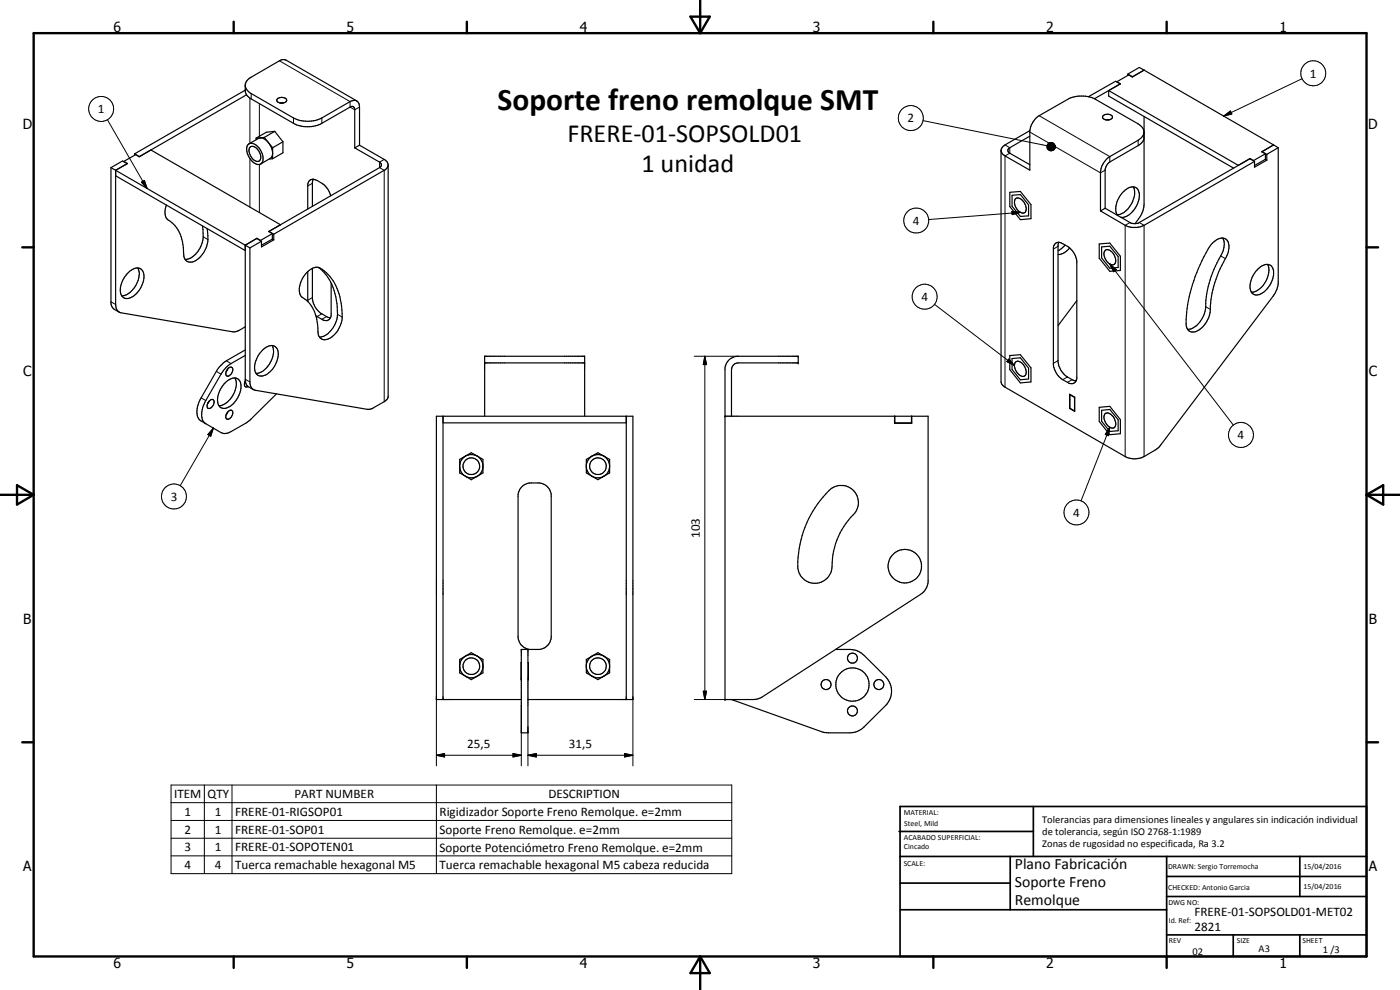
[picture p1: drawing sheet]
<svg xmlns="http://www.w3.org/2000/svg" width="420mm" height="297mm" viewBox="0 0 420 297" stroke-linecap="round" stroke-linejoin="round" font-family="sans-serif">
<g fill="none" stroke="#000" stroke-width=".35">
<path d="M73.6 27.1l-33.2 19M73.6 26l.5 .9 .9 .9 13.1 7.6a9.6 9.6 0 0 0 8.5 0l8.5-4.9a1.73 1.73 0 0 1 2-.2 1.73 1.73 0 0 1 .8 1.8v11.5M74 28.4l-32.1 18.6-1.5-.9M82.5 39.4l-2.5 .3-3.1 1.7M82.5 39.4l2.4 3.1M82.5 39.4l-3.2 1.8M83.3 29.6a1.89 1.89 0 0 1 2.8 .5 1.73 1.73 0 0 1-3.1 0zM84.1 30.9h.9M107 30.3l-21.4-12.4-1.5 .2-9.1 5.3-.9 .9a4 4 0 0 0-.2 3.9l1.1 1.2 13.1 7.6a9.3 9.3 0 0 0 8.5 0l8.5-4.9a.84 .84 0 0 1 .8-.1 .84 .84 0 0 1 .6 .7v11.7M309.1 39.2l-7.5 4.3-.8 .7-.4 .8 .1 69.8 .8 1.2 36.4 21a6.3 6.3 0 0 0 5.7 0l4.5-2.9 34.1-45.2a7.4 7.4 0 0 0 1.6-3.9v-40.7M326.7 29l8.1-4.6 1.4 .8-7.7 4.4M331.1 34.7a1.84 1.84 0 0 1 2.8 .4 1.73 1.73 0 0 1-3 0z"/>
<path d="M331.9 35.9h1M332.7 27.2l38.9 22.4 3.5-2M332.7 27.2v1.6l37.5 21.7M335.2 24.5l1 .6-3.5 2.1M335.2 24.5v.1M338.5 22.2v.4M343.3 39.3l-.5-1-1.2-1.1-12.8-7.4a9.2 9.2 0 0 0-8.4 0l-8.5 4.9a6.3 6.3 0 0 0-2.8 4.5v11.9l-7.5-4.3-.8-.7-.4-.8M343.3 40l-.5 .9-.8 .9-8.9 5.2a6.4 6.4 0 0 0-2.8 4.5v11.8M343.4 34.9v26.4a8.7 8.7 0 0 1-2.8 5.8M343.4 21l-1.5-.8-3.4 2M343.4 21l-3.5 2-1.4-.8M343.4 21l-3.6 2.1-1.1-.6-3.5 2"/>
<path d="M343.4 21l38.8 22.5M33.3 50.3v40.6l.3 1a3.7 3.7 0 0 0 2.2 1.7M33.3 50.3l3.5-2 1.4 .8-3.5 2M33.3 50.3l41.7 24.1M34.7 51.1v40.3l.4 1.6 .7 .6M34.7 52.7l38.9 22.5M37.2 48.4l3.5-2 1.1 .6 3.5-2 38.9 22.4-3.5 2.1 1 .6M37.2 48.4v.2M37.2 48.4l1.1 .7-3.6 2M40.4 46.1v.5M74.7 43.1a2.37 2.37 0 0 0-.5 2.8 4.3 4.3 0 0 0 3.6 3.5l.5-.2M74.7 43.1a3.1 3.1 0 0 1 3.6 2.1 3.9 3.9 0 0 1 .3 3.6l-.3 .4"/>
<path d="M74.9 44.4a1.42 1.42 0 0 1 2.3 .3 2.5 2.5 0 0 1 .5 3.7 3 3 0 0 1-3-3.5zM76.9 41.4v.5M78.1 41.4l-3.4 1.7M78.1 41.4a3.2 3.2 0 0 1 2.4 1.4M78.1 41.4h-1.2M79.3 41.2l1.2 1.6M79.3 41.2l-1.2 .2M80.5 42.8a3.9 3.9 0 0 1 .8 4.6l-3 1.8M80.5 42.8l1.3 1.5M81.8 44.3v3.3M81.8 47.6l-1 .1M84.9 42.5v3.3l-3.1 1.8"/>
<path d="M84.9 42.5l-3.1 1.8M94 53.8l-.2 .9v7.2M99.3 58.8a6.1 6.1 0 0 0-2.7-3.8l-1.4-.9a1.68 1.68 0 0 0-1.9-.2 1.68 1.68 0 0 0-.9 1.5v7.3M106.5 44.4l7.4 4.2a.89 .89 0 0 1 .6 .9 .89 .89 0 0 1-.6 .8l-33.2 19.1M107.9 43.6l7.7 4.4 .6 .5 .3 .8-.1 70.1-1.1 1.1-3.5 2.1-1.3 .3-33.9-5.8a2.19 2.19 0 0 1-1.6-2.1v-40.6M107.9 43.6l-1.4 .8M116.5 49.6a1.99 1.99 0 0 1-1.2 1.5l-33.1 19.2M303.1 57.7l3.1-.3 3.2 4v4.2l-3.2 .3-3.1-3.9zM303.7 58.6l2.5-.2 2.5 3.1v3.3l-2.5 .1-2.5-3zM304.6 59.8a1.66 1.66 0 0 1 2.6 .7 2.68 2.68 0 0 1 .3 3.3 2.26 2.26 0 0 1-2.8-1.8l-.3-1zM309.1 40.9l-6 3.4a.87 .87 0 0 0-.6 .8 .87 .87 0 0 0 .6 .9l6 3.4M340.1 56a6.5 6.5 0 0 1-1.9 6.9l-1.9 1.4-1 .1"/>
<path d="M343.3 41.6l-.5 1-.8 .8-8.9 5.2a3.6 3.6 0 0 0-1.4 2.2v11.7M375.1 47.6l-33.2 19.2a2.99 2.99 0 0 1-2.8 0l-7.4-4.3M375.1 47.6l1.4 .8M375.1 47.6v.1M375.1 47.6l1.1 .6M376.2 48.2v.1M376.5 48.4l-33.1 19.2a6.3 6.3 0 0 1-5.7 0l-7.4-4.3M378.7 45.5v.1M378.7 45.5l1.5 .8M379.8 47.8l.4 .2M379.8 47.8l-3.3 1.9M379.8 46.1v1.7"/>
<path d="M379.8 46.1l-3.6 2.1M380.2 46.3v1.7M380.2 48l-3.7 2.2v-1.8M382.2 43.5l-3.5 2M382.2 43.5l1.4 .8M382.2 43.5l-3.5 2.1 1.1 .5M383.6 44.3l-3.4 2M49.9 61.5a3.8 3.8 0 0 0 1.7 5.3 11.3 11.3 0 0 1 3.5 9.3 2.28 2.28 0 0 0 1.2 2.4 2.28 2.28 0 0 0 2.7-.4 8.7 8.7 0 0 0 3.2-9.5M60.8 67.8a9 9 0 0 1-.5 6.1 6 6 0 0 1-4.7 4M77 71.5l1.5 .9M77.1 71.5l-3.5 2.1v40.6l.4 1.3 .4 .5M77.1 71.5l1.1 .6"/>
<path d="M77.1 71.5v.1M78.2 72.1v.1M78.5 72.4l-3.5 2M80.7 69.4v.1M80.7 69.4l1.5 .9M81.7 71.8l.5 .2M81.7 71.8l-3.2 1.8M81.7 70.1v1.7M81.7 70.1l-3.5 2M82.2 70.3v1.7M82.2 72l-3.7 2.1v-1.7M316.6 73.2a1.66 1.66 0 0 1 2.3-.1 6.8 6.8 0 0 1 3.8 3.6l.5 1.7v35.1a1.66 1.66 0 0 1-1 1.5 1.66 1.66 0 0 1-1.8-.3l-1.5-.8a6.1 6.1 0 0 1-2.8-4.5v-35.1z"/>
<path d="M317.8 72.7l-.3 .9v35a6.2 6.2 0 0 0 2.9 4.5l2.3 1.2M319.6 73.5l-1 1-1.1 .7M321 74.4a4.5 4.5 0 0 1-3.5 2M329.9 73.2l3.2-.3 3.1 4v4.3l-3.1 .2-3.2-3.9zM330.6 74.1l2.5-.2 2.5 3.1v3.3l-2.5 .2-2.5-3.1zM331.7 62.5l-1.4 .8M331.8 75a2.85 2.85 0 0 1 3 3.1 1.18 1.18 0 0 1-.6 1.3 1.18 1.18 0 0 1-1.5-.4 2.89 2.89 0 0 1-.9-4zM335.3 64.4l.2 .3M335.3 64.4a6.7 6.7 0 0 1 3.1-7.9 2.21 2.21 0 0 1 2.7-.1 2.21 2.21 0 0 1 .8 2.6 7.1 7.1 0 0 1-4.9 6.2h-.7M363.9 72.9a3.3 3.3 0 0 1 4-1.1 3.8 3.8 0 0 1 .6 4.3l-.8 1.5a34.3 34.3 0 0 0-3.9 10.3l-.5 3a8.7 8.7 0 0 1-3.5 8.1 2.22 2.22 0 0 1-2.4 .6 2.22 2.22 0 0 1-1.4-2.1 46.8 46.8 0 0 1 7.5-24.2zM367 71.4a6.3 6.3 0 0 1-1.2 6.4 32.6 32.6 0 0 0-4 15.1 7.5 7.5 0 0 1-5 5.9h-.4M380.4 79.3a6.6 6.6 0 0 1-3 7.8l-1.2 .5-.6 .1"/>
<path d="M35.8 93.6l34.1 6 1.3-.2 2.4-1.4M38.2 82.1a3.6 3.6 0 0 1 3.9-1.5 3.5 3.5 0 0 1 .7 4.5 5.9 5.9 0 0 1-5 4.5 2.67 2.67 0 0 1-1.6-3.7l.7-2zM41.3 80.4a6.3 6.3 0 0 1-2.2 7.2l-1.1 .8-1.5 .4M92 81.8a3.3 3.3 0 0 1 4.7-1 15.5 15.5 0 0 1 5.9 12.2 7.4 7.4 0 0 1-4.9 8.9 2.09 2.09 0 0 1-2.3-2.5 11.2 11.2 0 0 0-5-10.5 5.9 5.9 0 0 1 1.2-6.6zM92.4 81.5v9M93.8 80.5v9.2a6.1 6.1 0 0 0 2.8 4.4l1.7 1.1 .8 .2M95.6 80.3a15.1 15.1 0 0 1 5.6 11.8 8.1 8.1 0 0 1-.4 4.6 6.4 6.4 0 0 1-4.9 4.4M99.4 85v9.6a1.66 1.66 0 0 1-1 1.5 1.66 1.66 0 0 1-1.8-.3l-1.8-1M323.2 90.2l-5.7 7.5M377.6 80.7a2.74 2.74 0 0 1 4.2-.5 6.4 6.4 0 0 1-1.6 6.6 3.4 3.4 0 0 1-4 1.5 3.2 3.2 0 0 1-.8-4l.8-2zM67.2 115.2a3.4 3.4 0 0 1 4.2-1.5 4.1 4.1 0 0 1 .3 4.9 5.3 5.3 0 0 1-4.8 3.9 2.53 2.53 0 0 1-1.5-3.4l.6-2zM68.4 110.7l-.6 .8"/>
<path d="M68.4 110.6a.77 .77 0 0 1 .9-.4 .77 .77 0 0 1 .6 .7 1.86 1.86 0 0 1-1.8 1.9 1.6 1.6 0 0 1 .3-2.2zM70.5 113.4a6.4 6.4 0 0 1-2.2 7.2l-1.6 .9-1 .2M73.6 114.3l-.2 .6a.83 .83 0 0 0 .5 1.2l.6-.1M73.6 106.6l-4.7 2.7-1.6 1.5-5.5 9.4a7 7 0 0 0-.8 6.2l.8 .7M73.6 105l-5.7 3.2-2 1.8-5.5 9.4a6.3 6.3 0 0 0-.6 6.5l2 1.2M73.6 114.5l-.2 .3M74.4 116l1.6 .9M78.8 105a2.82 2.82 0 0 1 4.1-.7 5.3 5.3 0 0 1-.8 6 4.7 4.7 0 0 1-4.3 2.5 3.1 3.1 0 0 1-1.1-4.2l.8-1.9zM81.7 103.7a6.8 6.8 0 0 1-3.4 8l-1.4 .3M83 118.2l-8 7.9-1.1 .8-5.4 3a2.48 2.48 0 0 1-2.2-.1l-4.5-2.7M145.4 108.9h30.1M303.1 106.7l3.1-.3 3.2 4v4.2l-3.2 .3-3.1-4z"/>
<path d="M303.7 107.6l2.5-.2 2.5 3v3.3l-2.5 .3-2.5-3.1zM304.8 108.6a2.1 2.1 0 0 1 2.8 1.6 2 2 0 0 1-.2 2.7 2.91 2.91 0 0 1-3-3zM321.1 118.4v4.1M321.1 118.4l1.4 .9M321.1 118.4h.1M322.5 119.3v4M322.5 119.2v4.2l-1.5-.8M322.5 119.2l-1.5-.9v4.3M322.5 119.2v.1M322.7 114.3h.2M323 114l-.4 .3M62.8 120.4l-.5 .8"/>
<path d="M62.8 120.3a.8 .8 0 0 1 1.2-.4 .8 .8 0 0 1 .2 1.2 1.47 1.47 0 0 1-1.9 1.3 1.91 1.91 0 0 1 .5-2.1zM68.2 123.7l.8-.6h.4a1.63 1.63 0 0 1-.6 2.5l-.2 .2a.87 .87 0 0 1-.9-.5 .87 .87 0 0 1 .2-1.1zM68.4 123.6l-.6 .9M133 124.9v85M133 126.9h54.9M139.7 136.8l-1.7 1v4.1l1.7 1M139.7 136.8l1.3-.4h.9l1.3 .4M139.7 136.8a3.5 3.5 0 0 0 0 6.1M139.7 136.8l1.7-1 1.8 1M143.2 136.8l1.7 1v4.1l-1.7 1M143.2 136.8l1.3 1.3 .4 1.3M145.4 124.9v-18h30.1v18"/>
<path d="M177.7 136.8l-1.7 1v4.1l3.4 2 1.8-1M177.7 136.8l-1.3 1.3-.4 1.3M177.7 136.8a3.5 3.5 0 0 1 3.5 0M177.7 136.8l1.7-1 1.8 1M181.2 136.8l1.8 1v4.1l-1.8 1M181.2 136.8a3.5 3.5 0 0 1 0 6.1M187.9 124.9v85M217.6 124.9h60.9v49.8a5.1 5.1 0 0 1-2.2 3.7l-47.9 30.9-2.3 .6h-8.5v-99.5a4 4 0 0 1 4-3.5h18v2h-18a2.07 2.07 0 0 0-2.1 2v14M268.5 126.9h5.1M268.5 124.9v2.1h5.1v-2.1M268.6 124.9v2M273.5 124.9v2"/>
<path d="M321.1 122.5l-.1 .1M321.1 122.5l1.4 .8M322.5 123.3h.1M329.9 122.2l3.2-.3 3.1 4v4.2l-3.1 .3-3.2-4zM330.6 123.1l2.5-.2 2.5 3v3.3l-2.5 .3-2.5-3.1zM331.7 124.1l.6-.2a3.4 3.4 0 0 1 2.5 3.5 1.14 1.14 0 0 1-.8 1.1 1.14 1.14 0 0 1-1.3-.5 3.2 3.2 0 0 1-1-3.9zM139.7 142.9a3.5 3.5 0 0 0 3.5 0M139.7 142.9l1.7 1 1.8-1M144.9 140.3l-.7 1.7-1 .9M156.5 146.2l.7-.6 1.3-.6 3.5-.1a4 4 0 0 1 3.4 3.5v43a4.1 4.1 0 0 1-3.4 3.5h-3a4.1 4.1 0 0 1-3.5-3.5v-43l.4-1.4zM176 140.3a3.5 3.5 0 0 0 5.2 2.6M248.8 147.2a5.2 5.2 0 0 1 7.7 .4 5.2 5.2 0 0 1-1.2 7.6 23 23 0 0 0-5.7 15.8 5.2 5.2 0 0 1-5.3 4 5.2 5.2 0 0 1-4.9-4.6 31.8 31.8 0 0 1 9.4-23.2z"/>
<path d="M139.7 196.8a3.5 3.5 0 0 0 0 6.1M139.7 196.8l1.3-.4h.9l1.3 .4M139.7 196.8l1.7-1 1.8 1M139.7 196.8l-1.7 1.1v4l1.7 1M143.2 196.8l1 .9 .7 1.7M143.2 196.8l1.7 1.1v4l-1.7 1M156.5 194.9h1.9v25h-1.9zM156.5 198.8v5.2M158.4 198.8v5.2M181.2 196.8a3.5 3.5 0 0 0-5.2 2.6M181.2 196.8l-1.8-1-3.4 2.1v4l3.4 2 1.8-1M181.2 196.8a3.5 3.5 0 0 1 0 6.1"/>
<path d="M181.2 196.8l1.8 1.1v4l-1.8 1M250.7 194.9h5l2.2 .7 1.4 1 6.5 6.5a6.1 6.1 0 0 1 0 8.5l-6.5 6.5a6 6 0 0 1-4.2 1.8l-8-.2-27.6-9.8M139.7 202.9l1.3 .5h.9l1.3-.5M139.7 202.9l1.7 1 1.8-1M144.9 200.3l-.7 1.7-1 .9M156.5 209.9h-25.5v-85h58.9v85h-31.5M176 200.3a3.5 3.5 0 0 0 5.2 2.6"/>
<circle cx="141.5" cy="139.9" r="2.51"/>
<circle cx="179.4" cy="139.9" r="2.5"/>
<circle cx="271.6" cy="169.9" r="5"/>
<circle cx="141.4" cy="199.9" r="2.5"/>
<circle cx="179.4" cy="199.9" r="2.51"/>
<circle cx="255.8" cy="197.5" r="1.5"/>
<circle cx="247.9" cy="205.4" r="1.49"/>
<circle cx="255.8" cy="213.3" r="1.48"/>
<circle cx="255.8" cy="205.4" r="5"/>
<circle cx="263.7" cy="205.4" r="1.5"/>
</g>
<g fill="none" stroke="#000" stroke-width=".3">
<path d="M83.9 18.2l21.2 12.3v1.6l1.4 .8 1.4-.8M32.2 35.9l11.9 20.7M73.6 27.1h.1M75 29.5v13.5M75.4 28.1v1.6M77.8 31.1v9.8M88.1 35.4v1.6M96.6 35.4v1.6M277 36.2l37.2 7.5M309.1 39.6l21.2 12.3 1.4-.8M311.9 34.7l21.2 12.3v1.6M367.2 34.8l2.1-1.5 .4 .9z"/>
<path d="M390.8 23.6l-23.6 11.2M42.4 54.7l.9-.6 .8 2.5zM75 47.6v14.5M77.8 49.3v14.5M93.8 55l-1.4 .8M115.3 47.8l-1.4 .8v1.7l1.4 .8v69.4M301.6 43.5l1.5 .8v1.7l-1.5 .8v69.4M314.2 43.9l2.4 .3h-2.4zM314.2 44.2h2.4l-2.4 .2zM314.2 44.3h2.4M314.2 43.6l2.4 .6-2.4-.3zM314.2 44.4l2.4-.2-2.2 .5z"/>
<path d="M314.4 43.3l2.2 .9-2.4-.6zM314.4 44.7l2.2-.5-2.1 .7zM314.5 43.2l2.1 1-2.2-.9zM314.5 44.9l2.1-.7-1.9 .8zM314.7 43l.2-.2 1.7 1.4zM314.7 43l1.9 1.2-2.1-1zM314.7 45l1.9-.8-1.6 1zM314.9 42.8h.3l1.4 1.4zM315 45.2l1.6-1-1.4 1.1zM315.2 42.8h.3l1.1 1.4zM315.2 45.3l1.4-1.1zM315.5 42.8h.3l.8 1.4z"/>
<path d="M315.5 45.3l1.1-1.1-.8 1zM315.8 42.8l.2 .1 .6 1.3zM316 42.9l.6 1.3zM316.2 43.1l.4 1.1zM316.4 43.2l.2 1zM316.6 43.5v.7zM316.6 43.7v.5zM316.6 44.2l-.8 1zM316.6 44.2l-.6 .9zM316.6 44.2l-.3 .8zM316.6 44.2l-.2 .5zM316.6 44.2v.3z"/>
<path d="M341.6 42.1v1.6M61 71l1.4 .9M303.7 63.4l2.5 .3-2.4 .7zM306.2 63.7l-27.5 2.2M317.5 73.9l-1.4 .8M333.1 79.2l1.9 1.7-.8 .6zM333.1 79.2l37.1 48.4M339.1 66.8l-1.4 .8v69.4M341.9 66.8l1.5 .8v69.4M366.3 76.8l1.4 .8M33.3 90.6l1.4 .8M93.8 89.3l-1.4 .8"/>
<path d="M96.6 94.1l-1.4 .9M98 95l-1.4 .8M101.3 94.3l1.4 .8M280.4 91.3l24 18.3M361.9 92l1.4 .8M60.4 119.4l1.4 .8M64.9 111.4l1.4 .9M67.9 108.2l1.4 .9M73.6 113.8l1.4 .8M208.4 106.9h13.2M211.5 106.9l.5 2.5h-.9zM211.5 106.9v103"/>
<path d="M302.8 107.7l1.6 1.9-2.2-1.1zM317.5 108.2l-1.4 .8M320.4 113.1l-1.5 .8M321.8 113.9l-1.4 .8M64 128.4l-.8 2.5-.8-.5zM64 128.4l-9.9 17.3M333.1 128.2l-.5 2.5-.9-.4zM333.1 128.2l-8.7 22.1M131 209.1v20.7M156.5 211.6v18.2M158.4 218.1v11.7M189.9 209.1v20.7"/>
<path d="M208.4 209.9h9.2M211.1 207.4h.9l-.5 2.5zM51.3 235.5h168.3v26.6h-168.3zM61.3 235.5v26.6M69.6 235.5v26.6M131 226.6l2.4-.5v1zM131 235.5v26.6M131 226.6h25.5M154 226.1l2.5 .5-2.5 .5zM158.4 226.6l2.5-.5v1zM158.4 226.6h31.5M187.4 226.1l2.5 .5-2.5 .5z"/>
<path d="M51.3 240.8h168.3M51.3 246.2h168.3M51.3 251.5h168.3M51.3 256.8h168.3"/>
<circle cx="30.3" cy="32.7" r="3.7"/>
<circle cx="273.3" cy="35.4" r="3.8"/>
<circle cx="394.1" cy="22" r="3.8"/>
<circle cx="275" cy="66.2" r="3.8"/>
<circle cx="277.5" cy="89" r="3.7"/>
<circle cx="372.4" cy="130.5" r="3.7"/>
<circle cx="52.2" cy="149" r="3.7"/>
<circle cx="323.1" cy="153.8" r="3.8"/>
</g>
<g fill="#000">
<circle cx="239.6" cy="108.9" r=".18"/>
<circle cx="239.6" cy="106.9" r=".18"/>
<circle cx="217.6" cy="124.9" r=".18"/>
<circle cx="217.6" cy="209.9" r=".18"/>
</g>
<g fill="none" stroke="#000" stroke-width=".71">
<path d="M10.1 9.9h400v277.1h-400zM70.1 6.5v3.4M140.1 6.5v3.4M207.2 5h5.8l-2.9 4.9zM210.1 0v9.9M280.1 6.5v3.4M350.1 6.5v3.4M6.7 74.2h3.4M410.1 74.2h3.5M.1 148.5h10M5.1 145.6l5 2.9-5 2.9zM410.1 148.5h10"/>
<path d="M410.1 148.5l5-2.9v5.8zM6.7 222.7h3.4M410.1 222.7h3.5M70.1 287v3.4M140.1 287v3.4M210.1 287v10M210.1 287l2.9 5h-5.8zM280.1 287v3.4M350.1 287v3.4"/>
</g>
<g fill="none" stroke="#000" stroke-width=".51">
<path d="M269.8 249.5h40.3M270.1 242h140v45h-140zM270.1 257h140M303.2 257v16M310.1 242v15M350.1 257v30M390.1 257v12M270.1 265h33.1M270.1 273h80M350.1 269h60M350.1 263h60M350.1 280.5h60"/>
<path d="M370.1 280.5v6.5M390.1 280.5v6.5"/>
</g>
<g fill="#000">
<path d="M367.2 34.8l2.1-1.5 .4 .9zM42.4 54.7l.9-.6 .8 2.5zM316.6 43.7v.5zM316.6 43.5v.7zM316.4 43.2l.2 1zM316.2 43.1l.4 1.1zM316 42.9l.6 1.3zM315.8 42.8l.2 .1 .6 1.3zM315.5 42.8h.3l.8 1.4zM315.2 42.8h.3l1.1 1.4zM314.9 42.8h.3l1.4 1.4zM314.7 43l.2-.2 1.7 1.4z"/>
<path d="M314.7 43l1.9 1.2-2.1-1zM314.5 43.2l2.1 1-2.2-.9zM314.4 43.3l2.2 .9-2.4-.6zM314.2 43.6l2.4 .6-2.4-.3zM314.4 44.7l2.2-.5-2.1 .7zM314.5 44.9l2.1-.7-1.9 .8zM314.7 45l1.9-.8-1.6 1zM315 45.2l1.6-1-1.4 1.1zM315.2 45.3l1.4-1.1zM315.5 45.3l1.1-1.1-.8 1zM316.6 44.2l-.8 1zM316.6 44.2l-.6 .9z"/>
<path d="M316.6 44.2l-.3 .8zM316.6 44.2l-.2 .5zM316.6 44.2v.3zM303.7 63.4l2.5 .3-2.4 .7zM333.1 79.2l1.9 1.7-.8 .6zM211.5 106.9l.5 2.5h-.9zM302.8 107.7l1.6 1.9-2.2-1.1zM64 128.4l-.8 2.5-.8-.5zM333.1 128.2l-.5 2.5-.9-.4zM211.1 207.4h.9l-.5 2.5zM131 226.6l2.4-.5v1zM154 226.1l2.5 .5-2.5 .5z"/>
<path d="M158.4 226.6l2.5-.5v1zM187.4 226.1l2.5 .5-2.5 .5z"/>
</g>
<path d="M314.2 44.1h2.4" fill="none" stroke="#000" stroke-width=".34"/>
<path d="M314.2 44.4h2.4" fill="none" stroke="#000" stroke-width=".42"/>
<text font-size="9.4" x="149.3" y="33.1">Soporte freno remolque SMT</text>
<g font-size="7.9">
<text x="170.3" y="42.6">FRERE-01-SOPSOLD01</text>
<text x="192.5" y="51.6">1 unidad</text>
</g>
<g font-size="4.7">
<text x="304.6" y="260.8">Plano Fabricación</text>
<text x="304.6" y="266.2">Soporte Freno</text>
<text x="304.6" y="271.6">Remolque</text>
</g>
<g font-size="4.2">
<text x="34" y="9.6">6</text>
<text x="104" y="9.6">5</text>
<text x="174" y="9.6">4</text>
<text x="244" y="9.6">3</text>
<text x="314" y="9.6">2</text>
<text x="384" y="9.6">1</text>
<text x="6.8" y="38.7">D</text>
<text x="410.6" y="38.7">D</text>
<text x="7" y="112.9">C</text>
<text x="410.8" y="112.9">C</text>
<text x="7" y="187.1">B</text>
<text x="410.8" y="187.1">B</text>
<text x="7" y="261.4">A</text>
<text x="410.8" y="261.4">A</text>
<text x="34" y="290.4">6</text>
<text x="104" y="290.4">5</text>
<text x="174" y="290.4">4</text>
<text x="244" y="290.4">3</text>
<text x="314" y="290.4">2</text>
<text x="384" y="290.4">1</text>
</g>
<g font-size="3.9">
<text x="393.1" y="23.3">1</text>
<text x="29.4" y="34">1</text>
<text x="272.4" y="36.7">2</text>
<text x="274" y="67.5">4</text>
<text x="276.5" y="90.3">4</text>
<text x="371.4" y="131.8">4</text>
<text x="51.3" y="150.2">3</text>
<text x="322.1" y="155">4</text>
<text x="210" y="161.4" transform="rotate(-90 210 161.4)">103</text>
<text x="140.2" y="224.5">25,5</text>
<text x="170.8" y="224.5">31,5</text>
<text x="52.3" y="239.4">ITEM</text>
<text x="62.3" y="239.5">QTY</text>
<text x="88.4" y="239.4">PART NUMBER</text>
<text x="164.6" y="239.5">DESCRIPTION</text>
<text x="55.4" y="244.8">1</text>
<text x="64.5" y="244.8">1</text>
<text x="70.6" y="244.8">FRERE-01-RIGSOP01</text>
<text x="131.9" y="244.9">Rigidizador Soporte Freno Remolque. e=2mm</text>
<text x="55.4" y="250.1">2</text>
<text x="64.5" y="250.1">1</text>
<text x="70.6" y="250.1">FRERE-01-SOP01</text>
<text x="131.9" y="250.2">Soporte Freno Remolque. e=2mm</text>
<text x="55.4" y="255.4">3</text>
<text x="64.5" y="255.4">1</text>
<text x="70.6" y="255.4">FRERE-01-SOPOTEN01</text>
<text x="131.9" y="255.5">Soporte Potenciómetro Freno Remolque. e=2mm</text>
<text x="55.4" y="260.7">4</text>
<text x="64.5" y="260.7">4</text>
<text x="70.6" y="260.8">Tuerca remachable hexagonal M5</text>
<text x="131.9" y="260.8">Tuerca remachable hexagonal M5 cabeza reducida</text>
<text x="358.5" y="275">FRERE-01-SOPSOLD01-MET02</text>
<text x="358.5" y="279.4">2821</text>
</g>
<g font-size="3.1">
<text x="312.7" y="246.8">Tolerancias para dimensiones lineales y angulares sin indicación individual</text>
<text x="312.7" y="250.4">de tolerancia, según ISO 2768-1:1989</text>
<text x="312.7" y="254">Zonas de rugosidad no especificada, Ra 3.2</text>
<text x="357.9" y="286.4">02</text>
<text x="377.7" y="285.6">A3</text>
<text x="397" y="285.9">1 /3</text>
</g>
<g font-size="2.4">
<text x="271.2" y="244.4">MATERIAL:</text>
<text x="271.3" y="252">ACABADO SUPERFICIAL:</text>
<text x="271.4" y="247.9">Steel, Mild</text>
<text x="271.3" y="254.6">Cincado</text>
<text x="271.2" y="259.7">SCALE:</text>
<text x="350.6" y="260.8">DRAWN: Sergio Torremocha</text>
<text x="391.2" y="260.6">15/04/2016</text>
<text x="350.6" y="267">CHECKED: Antonio Garcia</text>
<text x="391.2" y="266.7">15/04/2016</text>
<text x="350.6" y="271.4">DWG NO:</text>
<text x="350.8" y="276.9">Id. Ref:</text>
<text x="350.8" y="282.8">REV</text>
<text x="371.2" y="282.9">SIZE</text>
<text x="390.9" y="282.9">SHEET</text>
</g>
</svg>
